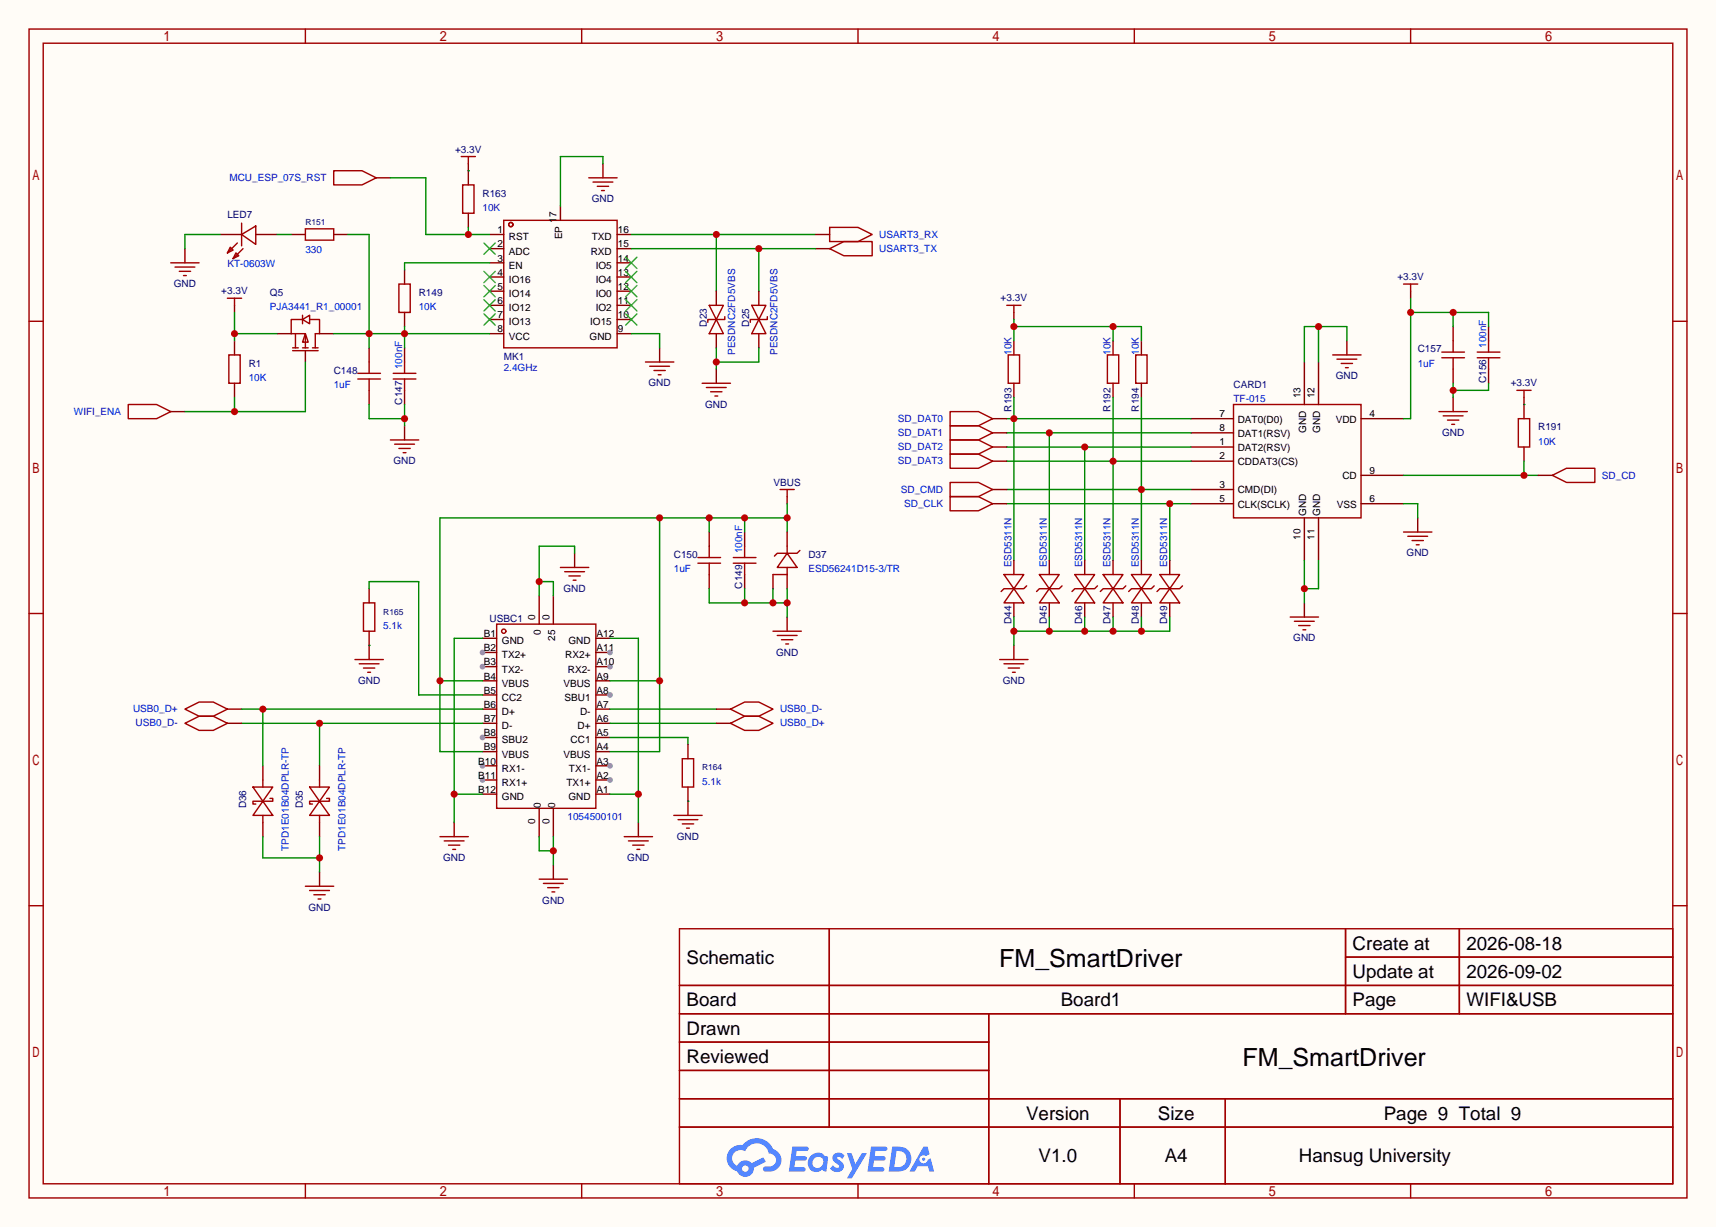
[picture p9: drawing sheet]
<svg xmlns="http://www.w3.org/2000/svg" width="308mm" height="220mm" viewBox="0 0 308 220" stroke-linecap="round" stroke-linejoin="round" font-family="sans-serif">
<path d="M0 0h307.6v220h-307.6z" fill="#fffcf7"/>
<g fill="none" stroke="#a10000" stroke-width=".25">
<path d="M5.2 5.2h297.2v209.6h-297.2zM7.7 7.7h292.1v204.5h-292.1zM54.7 5.2v2.5M104.3 5.2v2.5M153.8 5.2v2.5M203.3 5.2v2.5M252.9 5.2v2.5M5.2 57.6h2.5M299.8 57.6h2.6M5.2 110h2.5M299.8 110h2.6M5.2 162.4h2.5"/>
<path d="M121.8 166.5h178v45.7h-178zM121.8 176.7h178M148.7 166.5v35.6M241.2 166.5v15.2M241.2 171.6h58.6M261.6 166.5v15.2M299.8 162.4h2.6M121.8 181.7h178M121.8 186.8h55.4M121.8 197h178M121.8 191.9h55.4M177.2 181.7v30.5"/>
<path d="M200.8 197v15.2M219.6 197v15.2M54.7 212.2v2.6M104.3 212.2v2.6M121.8 202.1h178M153.8 212.2v2.6M203.3 212.2v2.6M252.9 212.2v2.6"/>
</g>
<g fill="#5487ff">
<path d="M149.5 206.9a1.3 1.3 0 0 1 1.9 .3l-.4 .6a.54 .54 0 0 0-1-.2l.2 .2a1.58 1.58 0 0 1 1 1.5 1.43 1.43 0 0 1-2.4 .2l.5-.6a.64 .64 0 0 0 .5 .5 .64 .64 0 0 0 .6-.3l-.1-.3a1.6 1.6 0 0 1-1.1-1.5z"/>
<path d="M151.8 206.7h.8l.7 2 1.2-2h.9l-2.7 4.5h-.9l1-1.6z"/>
<path d="M142 205.5h1.7a1.31 1.31 0 0 1 1.2 .2 .4 .4 0 0 1-.3 .6h-1.8l-.1 1h1.6a.4 .4 0 0 1 .3 .4 .4 .4 0 0 1-.4 .4h-1.6l-.2 1.2 .8-.1a1.23 1.23 0 0 1 1.2 .2 .39 .39 0 0 1-.4 .6h-2.6z"/>
<path d="M156.1 205.5h1.7a1.32 1.32 0 0 1 1.2 .2 .39 .39 0 0 1-.3 .6h-1.8l-.1 1h1.6a.4 .4 0 0 1 .4 .4 .4 .4 0 0 1-.5 .4h-1.6l-.2 1.1h.8a1.23 1.23 0 0 1 1.2 .2 .39 .39 0 0 1-.4 .6h-2.6z"/>
<path d="M165.5 205.6h.8l.3 1.3-.6 .3a.75 .75 0 0 0-1.1 .3 .75 .75 0 0 0 .5 1.1 .75 .75 0 0 0 .9-.7l.5-.3 .6 2.4h-.8l-.3-.9h-1.8l-.5 .9h-1z"/>
<path d="M159.9 205.6l-.6 4.4h1.4a2.27 2.27 0 0 0 2.7-2.3 2.27 2.27 0 0 0-2.7-2.1zM160.7 206.3a1.5 1.5 0 0 1 1.8 1.6 1.5 1.5 0 0 1-1.9 1.3h-.3z"/>
<path d="M145.4 207.2a1.62 1.62 0 0 0-.4 2.1 1.62 1.62 0 0 0 2 .6l.3-.2 .4 .2 .4 .1 .3-2.4-.1-.3-.5-.1a1.58 1.58 0 0 0-2.4 0zM146 207.7a.98 .98 0 0 1 1.5 .2 .98 .98 0 0 1-.6 1.4 .94 .94 0 0 1-1.2-.4 .94 .94 0 0 1 .3-1.2z"/>
<path d="M131 206a2.37 2.37 0 0 0 1.1 4 1.54 1.54 0 0 0 1.8 1 1.54 1.54 0 0 0 1.2-1.6l2.2-1.1-.5-.8-2.1 1a1.57 1.57 0 0 0-2.6 .5 1.5 1.5 0 0 1-.7-2.1 1.5 1.5 0 0 1 2.2-.5 2.23 2.23 0 0 1 2.3-1.4 2.23 2.23 0 0 1 2 1.8 1.16 1.16 0 0 1 1.2 1.1 1.16 1.16 0 0 1-1.1 1.2h-.7a.47 .47 0 0 0-.5 .4 .47 .47 0 0 0 .4 .5 2.23 2.23 0 0 0 2.2-.6 2.23 2.23 0 0 0 .5-2.3 2.16 2.16 0 0 0-1.3-1.1 3.2 3.2 0 0 0-5.5-.7l-1.1 .1zM133 209.5a.6 .6 0 0 1 1.2 0 .6 .6 0 0 1-1.2 0z"/>
<circle cx="165.6" cy="207.8" r=".28"/>
</g>
<g fill="none" stroke="#870000" stroke-width=".25">
<path d="M67.4 31.9h2.6M83.9 29.3v3.8M83.9 38.2v2.6M108.1 29.3v2.6M33.1 44.6v2.5M39.5 42h3.8M42 54.7v1.3M45.8 42h3.9M52.2 42h2.5M59.8 42h2.6M72.5 48.4v2.5M72.5 56v2.5"/>
<path d="M146.2 44.6h2.5M181.7 56v1.3M252.9 52.2v1.3M260.5 58.5v2.6M266.8 58.5v2.6M30.6 73.8h2.5M42 61.1v2.5M42 68.7v2.5M66.2 62.4v2.5M66.2 70v2.5M72.5 62.4v2.5M72.5 70v2.5"/>
<path d="M72.5 76.3v2.6M118.2 62.4v2.5M128.4 66.2v2.5M181.7 61.1v2.5M181.7 68.7v2.5M199.5 61.1v2.5M199.5 68.7v2.5M204.6 61.1v2.5M204.6 68.7v2.5M241.4 61.1v2.5M260.5 66.2v2.5M260.5 71.2v2.6"/>
<path d="M266.8 66.2v2.5M273.2 71.2v3.9M103 99.2v2.5M127.1 95.4v2.5M133.5 95.4v2.5M141.1 89v1.3M254.1 92.8v2.6M273.2 80.1v2.6M66.2 115.7v2.5M86.5 114.4h2.5M86.5 117h2.5M127.1 103v2.5"/>
<path d="M133.5 103v2.5M141.1 110.6v2.6M181.7 115.7v2.5M233.8 108.1v2.5M57.3 156.3v2.6M81.4 147.4v2.6M99.2 155.1v2.5M114.4 147.4v2.6M123.3 143.6v2.6"/>
</g>
<g fill="none" stroke="#a10000" stroke-width=".25">
<path d="M59.8 30.6h5.1l2.5 1.3-2.5 1.2h-5.1zM82.7 28.1h2.5M82.9 33.1h2.1v5.1h-2.1zM83.9 28.1v1.2M105.5 31.9h5.1M106.3 32.6h3.6M107.1 33.4h2M107.8 34.2h.5M30.6 47.1h5.1M31.4 47.9h3.5M32.1 48.6h2.1M32.9 49.4h.5"/>
<path d="M40.8 53.5h2.5M41.3 44.3l.5 .5-1 .5zM42 53.5v1.2M42.3 45.3l.5 .5-1 .6zM42.5 43.6l-1.7 1.7M43.3 42l2.5-1.5v3.3zM43.3 40v4.1M43.6 44.6l-1.8 1.8M54.7 41h5.1v2.1h-5.1zM71.5 50.9h2v5.1h-2zM148.7 44.6l2.6-1.3h5v2.5h-5zM180.5 54.7h2.5"/>
<path d="M181.7 54.7v1.3M251.6 50.9h2.5M252.9 50.9v1.3M23 72.5h5.1l2.5 1.3-2.5 1.3h-5.1zM41 63.6h2.1v5.1h-2.1zM64.1 67.9h4.1M64.1 66.9h4.1M66.2 64.9v2M66.2 67.9v2.1M70 78.9h5.1M70.5 67.9h4M70.5 66.9h4"/>
<path d="M70.7 79.6h3.6M72.5 64.9v2M72.5 67.9v2.1M115.7 64.9h5.1M116.5 65.7h3.5M117.2 66.4h2.1M118 67.2h.5M125.9 68.7h5M126.6 69.5h3.6M127.4 70.2h2M128.1 71h.6M180.7 63.6h2.1v5.1h-2.1z"/>
<path d="M198.5 63.6h2v5.1h-2zM203.6 63.6h2v5.1h-2zM238.9 63.6h5.1M239.6 64.4h3.6M240.4 65.2h2M241.2 65.9h.5M257.9 73.8h5.1M258.4 64.1h4.1M258.4 63.1h4.1M258.7 74.5h3.6M259.5 75.3h2M260.2 76.1h.5"/>
<path d="M260.5 61.1v2M260.5 64.1v2.1M264.8 64.1h4.1M264.8 63.1h4.1M266.8 61.1v2M266.8 64.1v2.1M271.9 70h2.5M272.2 75.1h2v5h-2zM273.2 70v1.2M71.5 80.4h2M72.3 81.2h.5M125.1 99.9h4.1"/>
<path d="M127.1 97.9v2M131.4 99.9h4.1M133.5 97.9v2M139.8 87.8h2.6M141.1 87.8v1.2M251.6 95.4h5.1M252.3 96.1h3.6M253.1 96.9h2M253.9 97.7h.5M63.6 118.2h5.1M64.4 119h3.5M65.2 119.8h2"/>
<path d="M89 111.9h17.8v33h-17.8zM100.5 101.7h5M101.2 102.5h3.6M102 103.3h2M102.7 104h.6M125.1 101h4.1M127.1 101v2M131.4 101h4.1M133.5 101v2M138.6 113.2h5M139.3 113.9h3.6M140.1 114.7h2"/>
<path d="M140.8 115.4h.6M179.2 118.2h5.1M180 119h3.5M180.7 119.8h2.1M231.3 110.6h5M232 111.4h3.6M232.8 112.1h2M233.6 112.9h.5M65.9 120.5h.5M181.5 120.5h.5M54.7 158.9h5.1M55.5 159.6h3.6"/>
<path d="M78.9 150h5M79.6 150.7h3.6M80.4 151.5h2M81.2 152.3h.5M96.6 157.6h5.1M97.4 158.4h3.6M98.2 159.1h2M98.9 159.9h.5M111.9 150h5.1M112.6 150.7h3.6M113.4 151.5h2M114.2 152.3h.5"/>
<path d="M120.8 146.2h5.1M121.5 146.9h3.6M122.3 147.7h2M123.1 148.5h.5M56.3 160.4h2M57 161.2h.5"/>
<circle cx="90.3" cy="113.2" r=".38"/>
</g>
<circle cx="86.5" cy="117" r=".51" fill="#999"/>
<path d="M86.5 119.5h2.5" fill="none" stroke="#870000" stroke-width=".25"/>
<circle cx="86.5" cy="119.5" r=".51" fill="#999"/>
<path d="M86.5 122h2.5M86.5 124.6h2.5M86.5 127.1h2.5M86.5 129.7h2.5M86.5 132.2h2.5" fill="none" stroke="#870000" stroke-width=".25"/>
<circle cx="86.5" cy="132.2" r=".51" fill="#999"/>
<path d="M86.5 134.7h2.5M86.5 137.3h2.5" fill="none" stroke="#870000" stroke-width=".25"/>
<circle cx="86.5" cy="137.3" r=".51" fill="#999"/>
<path d="M86.5 139.8h2.5" fill="none" stroke="#870000" stroke-width=".25"/>
<circle cx="86.5" cy="139.8" r=".51" fill="#999"/>
<path d="M96.6 106.8v5.1M99.2 106.8v5.1M106.8 139.8h2.5M86.5 142.4h2.5M96.6 144.9v5.1M99.2 144.9v5.1M106.8 142.4h2.5" fill="none" stroke="#870000" stroke-width=".25"/>
<circle cx="109.3" cy="139.8" r=".51" fill="#999"/>
<path d="M106.8 137.3h2.5" fill="none" stroke="#870000" stroke-width=".25"/>
<circle cx="109.3" cy="137.3" r=".51" fill="#999"/>
<path d="M106.8 134.7h2.5M106.8 132.2h2.5M106.8 129.7h2.5M106.8 127.1h2.5M106.8 124.6h2.5" fill="none" stroke="#870000" stroke-width=".25"/>
<circle cx="109.3" cy="124.6" r=".51" fill="#999"/>
<path d="M106.8 119.5h2.5M106.8 122h2.5" fill="none" stroke="#870000" stroke-width=".25"/>
<circle cx="109.3" cy="119.5" r=".51" fill="#999"/>
<path d="M106.8 117h2.5" fill="none" stroke="#870000" stroke-width=".25"/>
<circle cx="109.3" cy="117" r=".51" fill="#999"/>
<g fill="none" stroke="#870000" stroke-width=".25">
<path d="M100.5 37v2.5M49.7 59.8h2.5M57.3 59.8h2.5M87.8 42h2.5M87.8 44.6h2.5M87.8 47.1h2.5M87.8 49.7h2.5M87.8 52.2h2.5M87.8 54.7h2.5M87.8 57.3h2.5M87.8 59.8h2.5M110.6 42h2.6"/>
<path d="M110.6 44.6h2.6M110.6 47.1h2.6M110.6 49.7h2.6M110.6 52.2h2.6M110.6 54.7h2.6M110.6 57.3h2.6M110.6 59.8h2.6M54.7 62.9v2M106.8 114.4h2.5"/>
</g>
<g fill="none" stroke="#a10000" stroke-width=".25">
<path d="M90.3 39.5h20.3v22.9h-20.3zM53 59.8v2.6M54.2 57.3l1.3-.8v1.5zM54.2 57.3h-2v2.5h2.5v2.6M54.2 56.5v1.5M54.7 59.8l.5 1.5h-1zM55.5 57.3h1.8v2.5h-.8v2.6M52.5 62.9h4.5M52.5 62.4h1M54.2 62.4h1M56 62.4h1"/>
<circle cx="91.6" cy="40.3" r=".38"/>
</g>
<g fill="none" stroke="#3c3" stroke-width=".25">
<path d="M86.7 43.6l2.1 2M86.7 48.6l2.1 2.1M86.7 51.2l2.1 2M86.7 53.7l2.1 2.1M86.7 56.3l2.1 2M88.8 43.6l-2.1 2M88.8 48.6l-2.1 2.1M88.8 51.2l-2.1 2M88.8 53.7l-2.1 2.1M88.8 56.3l-2.1 2M112.1 56.3l2.1 2M112.1 53.7l2.1 2.1"/>
<path d="M112.1 51.2l2.1 2M112.1 48.6l2.1 2.1M112.1 46.1l2.1 2M114.2 56.3l-2.1 2M114.2 53.7l-2.1 2.1M114.2 51.2l-2.1 2M114.2 48.6l-2.1 2.1M114.2 46.1l-2.1 2"/>
</g>
<path d="M59.8 59.8h28M62.4 42h3.8v20.4M72.5 58.5v3.9" fill="none" stroke="#008700" stroke-width=".25"/>
<g fill="#c00">
<circle cx="66.2" cy="59.8" r=".63"/>
<circle cx="72.5" cy="59.8" r=".63"/>
</g>
<path d="M42 71.2v2.6M54.7 64.9v8.9h-21.6" fill="none" stroke="#008700" stroke-width=".25"/>
<circle cx="42" cy="73.8" r=".63" fill="#c00"/>
<path d="M42 56v5.1M42 59.8h7.7" fill="none" stroke="#008700" stroke-width=".25"/>
<circle cx="42" cy="59.8" r=".63" fill="#c00"/>
<path d="M87.8 47.1h-15.3v1.3M66.2 72.5v2.6h6.3M72.5 72.5v3.8" fill="none" stroke="#008700" stroke-width=".25"/>
<circle cx="72.5" cy="75.1" r=".63" fill="#c00"/>
<path d="M70 31.9h6.3v10.1h11.5M108.1 29.3v-1.2h-7.6v8.9M39.5 42h-6.4v2.6M49.7 42h2.5M83.9 40.8v1.2" fill="none" stroke="#008700" stroke-width=".25"/>
<circle cx="83.9" cy="42" r=".63" fill="#c00"/>
<path d="M83.9 30.6h.1M181.7 57.3v3.8M181.7 58.5h22.9v2.6M199.5 58.5v2.6M273.2 72.5h.1" fill="none" stroke="#008700" stroke-width=".25"/>
<g fill="#c00">
<circle cx="181.7" cy="58.5" r=".63"/>
<circle cx="199.5" cy="58.5" r=".63"/>
</g>
<path d="M113.2 59.8h5v2.6M113.2 42h33M128.4 42v10.2" fill="none" stroke="#008700" stroke-width=".25"/>
<circle cx="128.4" cy="42" r=".63" fill="#c00"/>
<path d="M113.2 44.6h33M136 44.6v7.6" fill="none" stroke="#008700" stroke-width=".25"/>
<circle cx="136" cy="44.6" r=".63" fill="#c00"/>
<path d="M128.4 52.2v2.5M128.4 59.8v2.6M136 52.2v2.5M136 59.8v2.6M146.2 42h2.5" fill="none" stroke="#870000" stroke-width=".25"/>
<path d="M127.1 54.7h2.6l-1.3 2.6zM128.4 57.3l1.3 2.5h-2.6zM129.9 56.8v.5h-3v.5M134.7 54.7h2.6l-1.3 2.6zM136 57.3l1.3 2.5h-2.6zM137.5 56.8v.5h-3v.5M148.7 40.8h5.1l2.5 1.2-2.5 1.3h-5.1z" fill="none" stroke="#a10000" stroke-width=".25"/>
<path d="M128.4 62.4v3.8M136 62.4v2.5h-7.6" fill="none" stroke="#008700" stroke-width=".25"/>
<circle cx="128.4" cy="64.9" r=".63" fill="#c00"/>
<path d="M96.6 150v2.5h2.6M99.2 150v5.1" fill="none" stroke="#008700" stroke-width=".25"/>
<circle cx="99.2" cy="152.5" r=".63" fill="#c00"/>
<path d="M103 99.2v-1.3h-6.4v8.9M96.6 104.3h2.6v2.5" fill="none" stroke="#008700" stroke-width=".25"/>
<circle cx="96.6" cy="104.3" r=".63" fill="#c00"/>
<path d="M109.3 114.4h5.1v33M109.3 142.4h5.1" fill="none" stroke="#008700" stroke-width=".25"/>
<circle cx="114.4" cy="142.4" r=".63" fill="#c00"/>
<path d="M86.5 114.4h-5.1v33M81.4 142.4h5.1" fill="none" stroke="#008700" stroke-width=".25"/>
<circle cx="81.4" cy="142.4" r=".63" fill="#c00"/>
<path d="M43.3 129.7h43.2M57.3 129.7v7.6" fill="none" stroke="#008700" stroke-width=".25"/>
<circle cx="57.3" cy="129.7" r=".63" fill="#c00"/>
<g fill="none" stroke="#008700" stroke-width=".25">
<path d="M118.2 92.8v41.9h-8.9M127.1 92.8v2.6M133.5 92.8v2.6M141.1 92.8h-62.2v41.9h7.6M141.1 90.3v5.1M66.2 115.7h.1M66.2 105.5v-1.2h8.9v20.3h11.4M78.9 122h7.6M109.3 127.1h19.1M109.3 129.7h19.1M109.3 132.2h14v1.3M109.3 122h8.9"/>
<path d="M123.3 143.6h.1"/>
</g>
<path d="M66.2 105.5v2.6M66.2 113.2v2.5M40.8 129.7h2.5M40.8 127.1h2.5M123.3 133.5v2.5M128.4 129.7h2.5M128.4 127.1h2.5M123.3 141.1v2.5" fill="none" stroke="#870000" stroke-width=".25"/>
<path d="M65.2 108.1h2v5.1h-2zM33.1 129.7l2.6-1.3h2.5l2.6 1.3-2.6 1.2h-2.5zM33.1 127.1l2.6-1.2h2.5l2.6 1.2-2.6 1.3h-2.5zM122.3 136h2v5.1h-2zM130.9 127.1l2.6-1.2h2.5l2.6 1.2-2.6 1.3h-2.5zM130.9 129.7l2.6-1.3h2.5l2.6 1.3-2.6 1.2h-2.5z" fill="none" stroke="#a10000" stroke-width=".25"/>
<g fill="#c00">
<circle cx="118.2" cy="122" r=".63"/>
<circle cx="118.2" cy="92.8" r=".63"/>
<circle cx="78.9" cy="122" r=".63"/>
<circle cx="127.1" cy="92.8" r=".63"/>
<circle cx="133.5" cy="92.8" r=".63"/>
<circle cx="141.1" cy="92.8" r=".63"/>
</g>
<path d="M47.1 137.3v2.5M57.3 137.3v2.5M47.1 147.4v2.6M57.3 147.4v2.6" fill="none" stroke="#870000" stroke-width=".25"/>
<path d="M47.1 139.8v1.3M57.3 139.8v1.3M45.3 141.1h3.6l-1.8 2.5zM47.1 143.6l1.8 2.6h-3.6zM47.1 146.2v1.2M48.4 143.1h.5v.5h-3.6v.5h.5M55.5 141.1h3.6l-1.8 2.5zM57.3 143.6l1.8 2.6h-3.6zM57.3 146.2v1.2M58.5 143.1h.6v.5h-3.6v.5h.5" fill="none" stroke="#a10000" stroke-width=".25"/>
<path d="M43.3 127.1h43.2M47.1 127.1v10.2" fill="none" stroke="#008700" stroke-width=".25"/>
<circle cx="47.1" cy="127.1" r=".63" fill="#c00"/>
<path d="M47.1 150v3.8h10.2M57.3 150v6.3" fill="none" stroke="#008700" stroke-width=".25"/>
<circle cx="57.3" cy="153.8" r=".63" fill="#c00"/>
<path d="M141.1 95.4v2.5M138.6 103v2.5M141.1 103v2.5" fill="none" stroke="#870000" stroke-width=".25"/>
<path d="M141.1 99.2l1.8 2.5h-3.6zM141.1 97.9v1.3M143.4 98.7l-.5 .5h-3.6l-.5 .5M141.1 101.7v1.3h-2.5" fill="none" stroke="#a10000" stroke-width=".25"/>
<path d="M127.1 105.5v2.6h14M133.5 105.5v2.6M138.6 105.5v2.6M141.1 105.5v5.1" fill="none" stroke="#008700" stroke-width=".25"/>
<g fill="#c00">
<circle cx="141.1" cy="108.1" r=".63"/>
<circle cx="138.6" cy="108.1" r=".63"/>
<circle cx="133.5" cy="108.1" r=".63"/>
</g>
<path d="M221.1 72.5h22.9v20.3h-22.9z" fill="none" stroke="#a10000" stroke-width=".25"/>
<g fill="none" stroke="#870000" stroke-width=".25">
<path d="M213.5 75.1h7.6M213.5 77.6h7.6M233.8 64.9v7.6M236.3 64.9v7.6M244 75.1h7.6M213.5 80.1h7.6M213.5 82.7h7.6M213.5 87.8h7.6M213.5 90.3h7.6M233.8 92.8v7.7M236.3 92.8v7.7M244 90.3h7.6"/>
<path d="M244 85.2h7.6"/>
</g>
<path d="M233.8 100.5v7.6M236.3 100.5v5h-2.5" fill="none" stroke="#008700" stroke-width=".25"/>
<circle cx="233.8" cy="105.5" r=".63" fill="#c00"/>
<path d="M236.3 58.5v6.4M241.4 61.1v-2.6h-7.6v6.4" fill="none" stroke="#008700" stroke-width=".25"/>
<circle cx="236.3" cy="58.5" r=".63" fill="#c00"/>
<path d="M252.9 53.5v21.6h-1.3M252.9 56h13.9v2.5M260.5 56v2.5" fill="none" stroke="#008700" stroke-width=".25"/>
<g fill="#c00">
<circle cx="252.9" cy="56" r=".63"/>
<circle cx="260.5" cy="56" r=".63"/>
</g>
<path d="M260.5 68.7v2.5M266.8 68.7v1.3h-6.3" fill="none" stroke="#008700" stroke-width=".25"/>
<circle cx="260.5" cy="70" r=".63" fill="#c00"/>
<path d="M251.6 90.3h2.5v2.5M251.6 85.2h24.1M273.2 82.7v2.5" fill="none" stroke="#008700" stroke-width=".25"/>
<circle cx="273.2" cy="85.2" r=".63" fill="#c00"/>
<path d="M275.7 85.2h2.6" fill="none" stroke="#870000" stroke-width=".25"/>
<path d="M278.3 85.2l2.5-1.3h5.1v2.6h-5.1z" fill="none" stroke="#a10000" stroke-width=".25"/>
<path d="M180.5 90.3h33M209.7 90.3v10.2" fill="none" stroke="#008700" stroke-width=".25"/>
<circle cx="209.7" cy="90.3" r=".63" fill="#c00"/>
<path d="M204.6 71.2v29.3M180.5 87.8h33" fill="none" stroke="#008700" stroke-width=".25"/>
<circle cx="204.6" cy="87.8" r=".63" fill="#c00"/>
<path d="M199.5 71.2v29.3M180.5 82.7h33" fill="none" stroke="#008700" stroke-width=".25"/>
<circle cx="199.5" cy="82.7" r=".63" fill="#c00"/>
<path d="M180.5 80.1h33M194.4 80.1v20.4" fill="none" stroke="#008700" stroke-width=".25"/>
<circle cx="194.4" cy="80.1" r=".63" fill="#c00"/>
<path d="M180.5 77.6h33M188.1 77.6v22.9" fill="none" stroke="#008700" stroke-width=".25"/>
<circle cx="188.1" cy="77.6" r=".63" fill="#c00"/>
<path d="M180.5 75.1h33M181.7 71.2v29.3" fill="none" stroke="#008700" stroke-width=".25"/>
<circle cx="181.7" cy="75.1" r=".63" fill="#c00"/>
<g fill="none" stroke="#870000" stroke-width=".25">
<path d="M177.9 77.6h2.6M177.9 75.1h2.6M177.9 90.3h2.6M177.9 87.8h2.6M177.9 82.7h2.6M177.9 80.1h2.6M181.7 100.5v2.5M181.7 108.1v2.5M188.1 100.5v2.5M188.1 108.1v2.5M194.4 100.5v2.5M194.4 108.1v2.5"/>
<path d="M199.5 100.5v2.5M199.5 108.1v2.5M204.6 100.5v2.5M204.6 108.1v2.5M209.7 100.5v2.5M209.7 108.1v2.5"/>
</g>
<g fill="none" stroke="#a10000" stroke-width=".25">
<path d="M170.3 76.3h5.1l2.5 1.3-2.5 1.3h-5.1zM170.3 78.9h5.1l2.5 1.2-2.5 1.3h-5.1zM170.3 73.8h5.1l2.5 1.3-2.5 1.2h-5.1zM170.3 89h5.1l2.5 1.3-2.5 1.3h-5.1zM170.3 86.5h5.1l2.5 1.3-2.5 1.2h-5.1zM170.3 81.4h5.1l2.5 1.3-2.5 1.2h-5.1zM180 103h3.5l-1.8 2.5zM181.7 105.5l1.8 2.6h-3.5zM184 105l-.5 .5h-3.5l-.5 .5M186.3 103h3.6l-1.8 2.5zM188.1 105.5l1.8 2.6h-3.6zM190.4 105l-.5 .5h-3.6l-.5 .5"/>
<path d="M192.7 103h3.5l-1.8 2.5zM194.4 105.5l1.8 2.6h-3.5zM196.7 105l-.5 .5h-3.5l-.5 .5M197.7 103h3.6l-1.8 2.5zM199.5 105.5l1.8 2.6h-3.6zM201.8 105l-.5 .5h-3.6l-.5 .5M202.8 103h3.6l-1.8 2.5zM204.6 105.5l1.8 2.6h-3.6zM206.9 105l-.5 .5h-3.6l-.5 .5M207.9 103h3.6l-1.8 2.5zM209.7 105.5l1.8 2.6h-3.6zM212 105l-.5 .5h-3.6l-.5 .5"/>
</g>
<path d="M181.7 110.6v5.1M188.1 110.6v2.6M194.4 110.6v2.6M199.5 110.6v2.6M204.6 110.6v2.6M209.7 110.6v2.6h-28" fill="none" stroke="#008700" stroke-width=".25"/>
<g fill="#c00">
<circle cx="181.7" cy="113.2" r=".63"/>
<circle cx="188.1" cy="113.2" r=".63"/>
<circle cx="194.4" cy="113.2" r=".63"/>
<circle cx="199.5" cy="113.2" r=".63"/>
<circle cx="204.6" cy="113.2" r=".63"/>
</g>
<g font-size="4.5">
<text x="179.1" y="173.4">FM_SmartDriver</text>
<text x="222.7" y="191.1">FM_SmartDriver</text>
</g>
<g font-size="3.4">
<text x="123.1" y="172.8">Schematic</text>
<text x="242.5" y="170.3">Create at</text>
<text x="262.9" y="170.3">2026-08-18</text>
<text x="242.5" y="175.3">Update at</text>
<text x="262.9" y="175.3">2026-09-02</text>
<text x="123.1" y="180.4">Board</text>
<text x="123.1" y="185.5">Drawn</text>
<text x="190.1" y="180.4">Board1</text>
<text x="242.5" y="180.4">Page</text>
<text x="262.9" y="180.4">WIFI&amp;USB</text>
<text x="123.1" y="190.6">Reviewed</text>
<text x="183.9" y="200.7">Version</text>
<text x="207.6" y="200.7">Size</text>
<text x="248" y="200.7">Page 9 Total 9</text>
<text x="186.2" y="208.4">V1.0</text>
<text x="208.8" y="208.4">A4</text>
<text x="232.8" y="208.4">Hansug University</text>
</g>
<g font-size="1.8" fill="#000080">
<text x="81.6" y="27.4">+3.3V</text>
<text x="86.5" y="35.2">R163</text>
<text x="40.8" y="39">LED7</text>
<text x="106.1" y="36.3">GND</text>
<text x="31.2" y="51.5">GND</text>
<text x="39.7" y="52.8">+3.3V</text>
<text x="48.4" y="53">Q5</text>
<text x="75.1" y="53">R149</text>
<text x="250.5" y="50.2">+3.3V</text>
<text x="126.7" y="58.5" transform="rotate(-90 126.7 58.5)">D23</text>
<text x="134.3" y="58.5" transform="rotate(-90 134.3 58.5)">D25</text>
<text x="179.4" y="54">+3.3V</text>
<text x="44.6" y="65.7">R1</text>
<text x="90.3" y="64.4">MK1</text>
<text x="254.1" y="63.2">C157</text>
<text x="59.8" y="67">C148</text>
<text x="116.2" y="69.3">GND</text>
<text x="221.1" y="69.5">CARD1</text>
<text x="239.4" y="68">GND</text>
<text x="266.4" y="68.7" transform="rotate(-90 266.4 68.7)">C156</text>
<text x="270.8" y="69.3">+3.3V</text>
<text x="72.1" y="72.5" transform="rotate(-90 72.1 72.5)">C147</text>
<text x="126.4" y="73.1">GND</text>
<text x="181.3" y="73.8" transform="rotate(-90 181.3 73.8)">R193</text>
<text x="199.1" y="73.8" transform="rotate(-90 199.1 73.8)">R192</text>
<text x="204.1" y="73.8" transform="rotate(-90 204.1 73.8)">R194</text>
<text x="275.7" y="77.1">R191</text>
<text x="70.5" y="83.2">GND</text>
<text x="258.5" y="78.2">GND</text>
<text x="138.7" y="87.1">VBUS</text>
<text x="120.8" y="100">C150</text>
<text x="144.9" y="100">D37</text>
<text x="252.1" y="99.8">GND</text>
<text x="101" y="106.1">GND</text>
<text x="133" y="105.5" transform="rotate(-90 133 105.5)">C149</text>
<text x="87.8" y="111.4">USBC1</text>
<text x="181.3" y="111.9" transform="rotate(-90 181.3 111.9)">D44</text>
<text x="187.6" y="111.9" transform="rotate(-90 187.6 111.9)">D45</text>
<text x="194" y="111.9" transform="rotate(-90 194 111.9)">D46</text>
<text x="199.1" y="111.9" transform="rotate(-90 199.1 111.9)">D47</text>
<text x="204.1" y="111.9" transform="rotate(-90 204.1 111.9)">D48</text>
<text x="209.2" y="111.9" transform="rotate(-90 209.2 111.9)">D49</text>
<text x="139.1" y="117.5">GND</text>
<text x="231.8" y="115">GND</text>
<text x="64.2" y="122.6">GND</text>
<text x="179.7" y="122.6">GND</text>
<text x="44.1" y="144.9" transform="rotate(-90 44.1 144.9)">D36</text>
<text x="54.3" y="144.9" transform="rotate(-90 54.3 144.9)">D35</text>
<text x="79.4" y="154.4">GND</text>
<text x="112.4" y="154.4">GND</text>
<text x="121.3" y="150.6">GND</text>
<text x="97.2" y="162">GND</text>
<text x="55.3" y="163.3">GND</text>
</g>
<g font-size="1.8" fill="#00f">
<text x="41.1" y="32.4">MCU_ESP_07S_RST</text>
<text x="86.5" y="37.8">10K</text>
<text x="40.8" y="47.9">KT-0603W</text>
<text x="54.7" y="45.4">330</text>
<text x="157.6" y="45.1">USART3_TX</text>
<text x="157.6" y="42.6">USART3_RX</text>
<text x="48.4" y="55.6">PJA3441_R1_00001</text>
<text x="75.1" y="55.6">10K</text>
<text x="131.8" y="63.6" transform="rotate(-90 131.8 63.6)">PESDNC2FD5VBS</text>
<text x="139.4" y="63.6" transform="rotate(-90 139.4 63.6)">PESDNC2FD5VBS</text>
<text x="181.3" y="63.6" transform="rotate(-90 181.3 63.6)">10K</text>
<text x="199.1" y="63.6" transform="rotate(-90 199.1 63.6)">10K</text>
<text x="204.1" y="63.6" transform="rotate(-90 204.1 63.6)">10K</text>
<text x="254.1" y="65.7">1uF</text>
<text x="266.4" y="62.4" transform="rotate(-90 266.4 62.4)">100nF</text>
<text x="44.6" y="68.3">10K</text>
<text x="59.8" y="69.5">1uF</text>
<text x="72.1" y="66.2" transform="rotate(-90 72.1 66.2)">100nF</text>
<text x="90.3" y="66.5">2.4GHz</text>
<text x="13.3" y="74.4">WIFI_ENA</text>
<text x="161" y="75.6">SD_DAT0</text>
<text x="221.1" y="72.1">TF-015</text>
<text x="161" y="83.2">SD_DAT3</text>
<text x="161" y="78.2">SD_DAT1</text>
<text x="161" y="80.7">SD_DAT2</text>
<text x="275.7" y="79.7">10K</text>
<text x="161.5" y="88.3">SD_CMD</text>
<text x="287.1" y="85.8">SD_CD</text>
<text x="162.1" y="90.9">SD_CLK</text>
<text x="133" y="99.2" transform="rotate(-90 133 99.2)">100nF</text>
<text x="181.3" y="101.7" transform="rotate(-90 181.3 101.7)">ESD5311N</text>
<text x="187.6" y="101.7" transform="rotate(-90 187.6 101.7)">ESD5311N</text>
<text x="194" y="101.7" transform="rotate(-90 194 101.7)">ESD5311N</text>
<text x="199.1" y="101.7" transform="rotate(-90 199.1 101.7)">ESD5311N</text>
<text x="204.1" y="101.7" transform="rotate(-90 204.1 101.7)">ESD5311N</text>
<text x="209.2" y="101.7" transform="rotate(-90 209.2 101.7)">ESD5311N</text>
<text x="120.8" y="102.5">1uF</text>
<text x="144.9" y="102.5">ESD56241D15-3/TR</text>
<text x="68.7" y="112.7">5.1k</text>
<text x="23.9" y="127.7">USB0_D+</text>
<text x="24.3" y="130.2">USB0_D-</text>
<text x="139.8" y="127.7">USB0_D-</text>
<text x="139.8" y="130.2">USB0_D+</text>
<text x="125.9" y="140.6">5.1k</text>
<text x="101.7" y="147">1054500101</text>
<text x="51.7" y="152.5" transform="rotate(-90 51.7 152.5)">TPD1E01B04DPLR-TP</text>
<text x="61.9" y="152.5" transform="rotate(-90 61.9 152.5)">TPD1E01B04DPLR-TP</text>
</g>
<g font-size="1.8">
<text x="89.2" y="41.8">1</text>
<text x="99.8" y="40" transform="rotate(-90 99.8 40)">17</text>
<text x="110.7" y="41.8">16</text>
<text x="89.2" y="44.4">2</text>
<text x="89.2" y="46.9">3</text>
<text x="91.2" y="43.1">RST</text>
<text x="91.2" y="45.6">ADC</text>
<text x="100.8" y="42.9" transform="rotate(-90 100.8 42.9)">EP</text>
<text x="105.9" y="45.6">RXD</text>
<text x="106.1" y="43.1">TXD</text>
<text x="110.7" y="46.9">14</text>
<text x="110.7" y="44.4">15</text>
<text x="89.2" y="49.4">4</text>
<text x="89.2" y="52">5</text>
<text x="91.2" y="48.2">EN</text>
<text x="91.2" y="50.7">IO16</text>
<text x="91.2" y="53.3">IO14</text>
<text x="106.8" y="53.3">IO0</text>
<text x="106.8" y="50.7">IO4</text>
<text x="106.8" y="48.2">IO5</text>
<text x="110.7" y="52">12</text>
<text x="110.7" y="49.4">13</text>
<text x="89.2" y="54.5">6</text>
<text x="89.2" y="57.1">7</text>
<text x="89.2" y="59.6">8</text>
<text x="91.2" y="55.8">IO12</text>
<text x="91.2" y="58.3">IO13</text>
<text x="105.8" y="58.3">IO15</text>
<text x="106.8" y="55.8">IO2</text>
<text x="110.7" y="59.6">9</text>
<text x="110.7" y="57.1">10</text>
<text x="110.7" y="54.5">11</text>
<text x="91.2" y="60.9">VCC</text>
<text x="105.7" y="60.9">GND</text>
<text x="233.1" y="71.4" transform="rotate(-90 233.1 71.4)">13</text>
<text x="235.6" y="71.4" transform="rotate(-90 235.6 71.4)">12</text>
<text x="218.6" y="74.7">7</text>
<text x="218.6" y="77.3">8</text>
<text x="221.9" y="75.8">DAT0(D0)</text>
<text x="234.1" y="77.6" transform="rotate(-90 234.1 77.6)">GND</text>
<text x="236.7" y="77.6" transform="rotate(-90 236.7 77.6)">GND</text>
<text x="239.4" y="75.8">VDD</text>
<text x="245.5" y="74.7">4</text>
<text x="218.6" y="79.8">1</text>
<text x="218.6" y="82.4">2</text>
<text x="221.9" y="80.8">DAT2(RSV)</text>
<text x="221.9" y="83.4">CDDAT3(CS)</text>
<text x="221.9" y="78.3">DAT1(RSV)</text>
<text x="218.6" y="87.4">3</text>
<text x="218.6" y="90">5</text>
<text x="221.9" y="88.5">CMD(DI)</text>
<text x="240.6" y="85.9">CD</text>
<text x="245.5" y="90">6</text>
<text x="245.5" y="84.9">9</text>
<text x="221.9" y="91">CLK(SCLK)</text>
<text x="234.1" y="92.5" transform="rotate(-90 234.1 92.5)">GND</text>
<text x="236.7" y="92.5" transform="rotate(-90 236.7 92.5)">GND</text>
<text x="239.6" y="91">VSS</text>
<text x="233.1" y="96.7" transform="rotate(-90 233.1 96.7)">10</text>
<text x="235.6" y="96.7" transform="rotate(-90 235.6 96.7)">11</text>
<text x="95.9" y="111.1" transform="rotate(-90 95.9 111.1)">0</text>
<text x="97" y="113.9" transform="rotate(-90 97 113.9)">0</text>
<text x="98.5" y="111.1" transform="rotate(-90 98.5 111.1)">0</text>
<text x="86.7" y="114.2">B1</text>
<text x="86.7" y="116.8">B2</text>
<text x="86.7" y="119.3">B3</text>
<text x="90" y="115.5">GND</text>
<text x="90" y="118">TX2+</text>
<text x="99.5" y="114.9" transform="rotate(-90 99.5 114.9)">25</text>
<text x="101.3" y="118">RX2+</text>
<text x="101.9" y="115.5">GND</text>
<text x="106.9" y="119.3">A10</text>
<text x="106.9" y="116.8">A11</text>
<text x="106.9" y="114.2">A12</text>
<text x="86.7" y="121.8">B4</text>
<text x="86.7" y="124.4">B5</text>
<text x="90" y="120.6">TX2-</text>
<text x="90" y="123.1">VBUS</text>
<text x="90" y="125.6">CC2</text>
<text x="101" y="123.1">VBUS</text>
<text x="101.2" y="125.6">SBU1</text>
<text x="101.8" y="120.6">RX2-</text>
<text x="106.9" y="124.4">A8</text>
<text x="106.9" y="121.8">A9</text>
<text x="86.7" y="126.9">B6</text>
<text x="86.7" y="129.5">B7</text>
<text x="86.7" y="132">B8</text>
<text x="90" y="128.2">D+</text>
<text x="90" y="130.7">D-</text>
<text x="103.5" y="130.7">D+</text>
<text x="104" y="128.2">D-</text>
<text x="106.9" y="132">A5</text>
<text x="106.9" y="129.5">A6</text>
<text x="106.9" y="126.9">A7</text>
<text x="85.7" y="137.1">B10</text>
<text x="86.7" y="134.5">B9</text>
<text x="90" y="133.3">SBU2</text>
<text x="90" y="135.8">VBUS</text>
<text x="101" y="135.8">VBUS</text>
<text x="102.3" y="133.3">CC1</text>
<text x="106.9" y="137.1">A3</text>
<text x="106.9" y="134.5">A4</text>
<text x="85.7" y="139.6">B11</text>
<text x="85.7" y="142.2">B12</text>
<text x="90" y="138.3">RX1-</text>
<text x="90" y="140.9">RX1+</text>
<text x="90" y="143.4">GND</text>
<text x="101.5" y="140.9">TX1+</text>
<text x="101.9" y="143.4">GND</text>
<text x="102" y="138.3">TX1-</text>
<text x="106.9" y="142.2">A1</text>
<text x="106.9" y="139.6">A2</text>
<text x="95.9" y="147.7" transform="rotate(-90 95.9 147.7)">0</text>
<text x="97" y="144.9" transform="rotate(-90 97 144.9)">0</text>
<text x="98.5" y="147.7" transform="rotate(-90 98.5 147.7)">0</text>
<text x="99.5" y="144.9" transform="rotate(-90 99.5 144.9)">0</text>
</g>
<g font-size="1.5" fill="#000080">
<text x="54.7" y="40.3">R151</text>
<text x="68.7" y="110.2">R165</text>
<text x="125.9" y="138.1">R164</text>
</g>
</svg>
